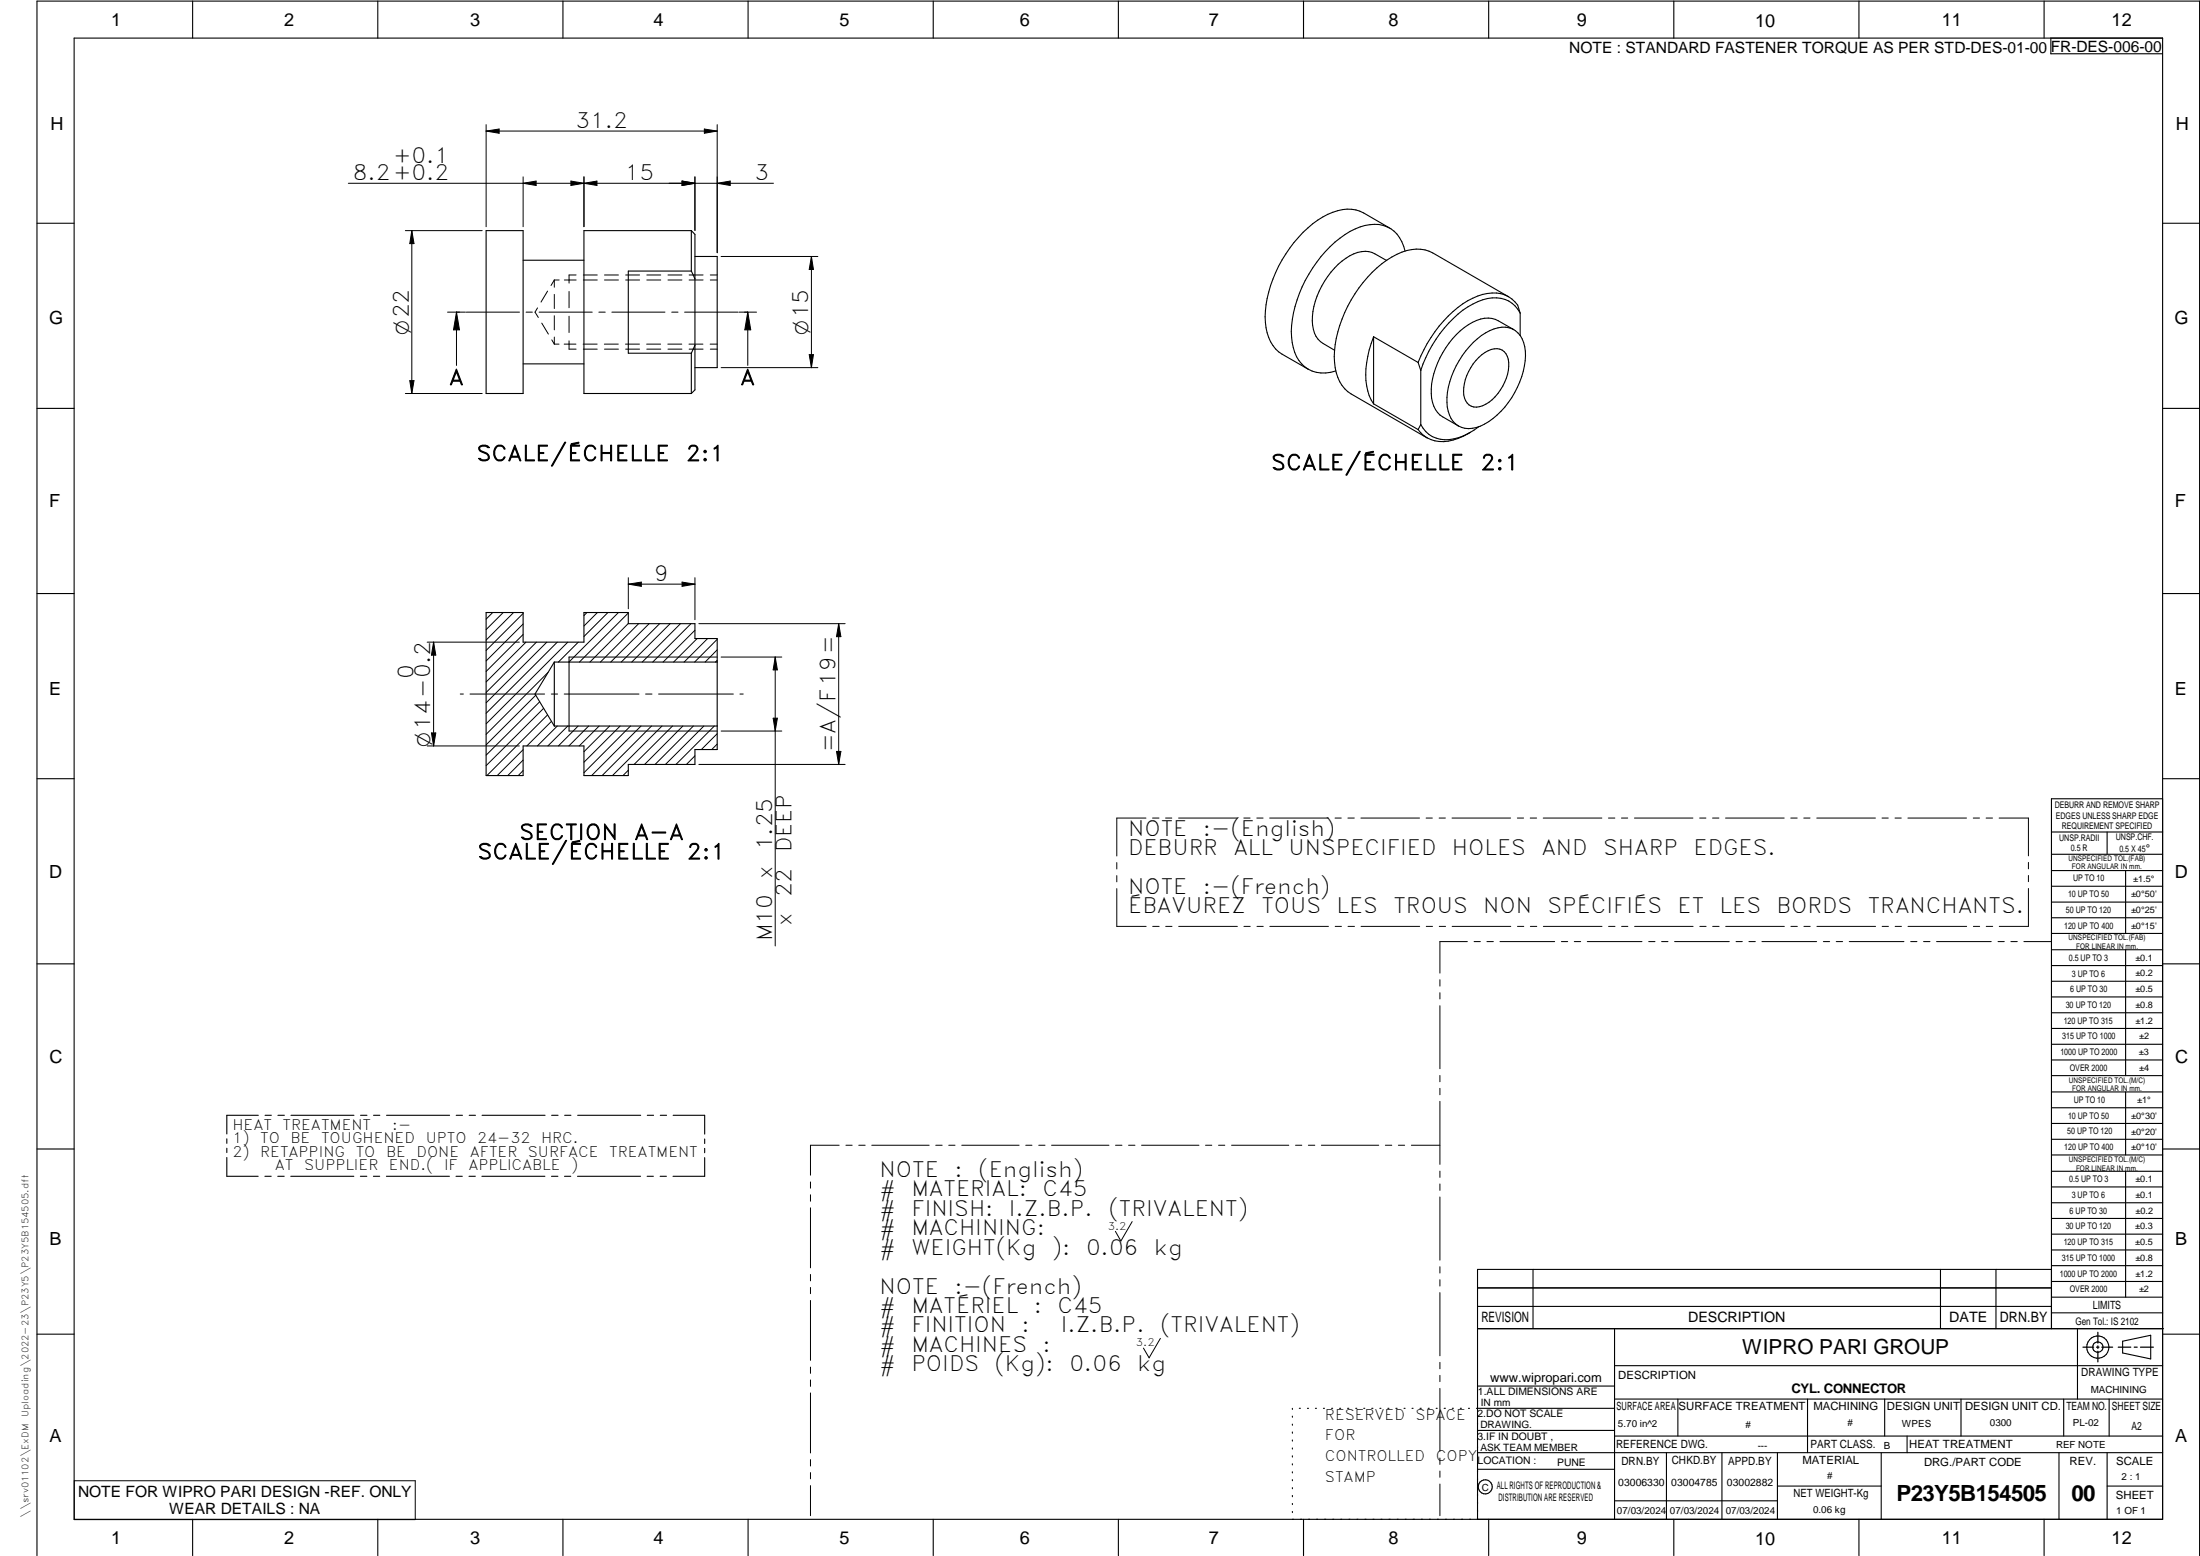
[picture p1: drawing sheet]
<svg xmlns="http://www.w3.org/2000/svg" width="594mm" height="420mm" viewBox="0 0 594 420" stroke-linecap="round" stroke-linejoin="round" font-family="sans-serif">
<g fill="none" stroke="#000" stroke-width=".3">
<path d="M20 10.3h564v400h-564zM52 .3v10M102 .3v10M152 .3v10M202 .3v10M252 .3v10M302 .3v10M352 .3v10M402 .3v10M452 .3v10M502 .3v10M552 .3v10"/>
<path d="M553.8 10.3v4.2h30.2M10 60.3h10M131.3 62.3h10v44h-10zM141.3 70.3h16.4M186.7 73.2h-17v22.2h17M186.7 62.3h-29v44h29M186.7 62.3v10.9M186.7 73.2l1 2.1M186.7 62.3l1 1v42l-1 1M187.7 69.3h6v30h-6M374.4 70.3a9.4 9.4 0 0 0-5.7-2.4 12.8 12.8 0 0 0-9.3 5.6 20.8 20.8 0 0 0-4.9 14.3 6.1 6.1 0 0 0 2.8 5l3.1 1.8M375.3 61.6l-7.1-4.1a10.3 10.3 0 0 0-9.6 .4 33 33 0 0 0-14.9 17.5 22.8 22.8 0 0 0-1.1 15.7 9 9 0 0 0 3.6 4.5l7.1 4.1"/>
<path d="M379.4 67.8a8.3 8.3 0 0 0-9.5-7.1 19.2 19.2 0 0 0-10.7 5.9 34.8 34.8 0 0 0-10.5 22.9 11.4 11.4 0 0 0 4.6 10.2M584 60.3h10M141.3 98.3h16.4M186.7 95.4v10.9M187.7 93.2l-1 2.2M353.3 99.7a9.1 9.1 0 0 0 7.4 .5M370.9 90.9a22.8 22.8 0 0 0-1.2 15.9l1.2 2.3M370.9 90.9v18.2M370.9 90.9l12 7M382.9 97.9l.8 2.1M399.3 96.5a5.6 5.6 0 0 1 6.3-2 4.9 4.9 0 0 1 1.7 5.4 13.4 13.4 0 0 1-6.9 9.7 3.5 3.5 0 0 1-5.1-3 13 13 0 0 1 4-10.1zM407.4 80.1l-20.5-11.8a10.3 10.3 0 0 0-9.7 .4 32.5 32.5 0 0 0-14.8 17.4 22.7 22.7 0 0 0-1.1 15.8 8.7 8.7 0 0 0 3.6 4.5l20.5 11.8"/>
<path d="M408.8 89l-4.2-2.4a7.6 7.6 0 0 0-8.1 1.1 23.4 23.4 0 0 0-10 18.6 7.3 7.3 0 0 0 3.1 6.3l4.2 2.4M410.5 84.5a6.7 6.7 0 0 0-5.2-5.2 15.6 15.6 0 0 0-12.9 4.8 36.2 36.2 0 0 0-9.5 13.8M410.5 84.5v6.1M410.5 84.5a7.9 7.9 0 0 0-10.1-3.6 25.6 25.6 0 0 0-12.6 10.7 33 33 0 0 0-4.1 8.4M410.5 90.6a5.8 5.8 0 0 0-7.1-1.8 20.5 20.5 0 0 0-10.8 11.4 15 15 0 0 0-.8 12.8l.6 .8 1.4 1.2M410.5 90.6a11.9 11.9 0 0 1 .8 9.6 23 23 0 0 1-11.5 14.9 6.7 6.7 0 0 1-6-.1M10 110.3h10M370.9 109.1l12 6.9M382.9 116a8.6 8.6 0 0 0 10.8 2.4l3.4-1.7M383.7 114.6l-.8 1.4M383.7 100v14.6M383.7 114.6a8 8 0 0 0 10.2 3.6 18.4 18.4 0 0 0 5.5-3"/>
<path d="M584 110.3h10M10 160.3h10M131.3 165.4h10v8h16.4v-8h12v3h18v4h6v30h-6v4h-18v3h-12v-8h-16.4v8h-10zM149.7 178.8h44M149.7 178.8v17.2M149.7 178.8l-5.2 8.6 5.2 8.6M153.7 177.4v20M584 160.3h10M149.7 196h44M10 210.3h10M584 215.7h-30v143.1M584 210.3h10"/>
<path d="M554 224.7h30M554 230.7h30M554 235.1h30M554 239.3h30M569 224.7v6M574 235.1v17M554 243.6h30M554 247.8h30M554 252.1h30M554 256.5h30M574 256.5v33.9M10 260.3h10"/>
<path d="M554 260.7h30M554 265h30M554 269.2h30M554 273.5h30M554 277.7h30M584 260.3h10M554 282h30M554 286.2h30M554 290.4h30M554 294.9h30M554 299.1h30M574 294.9v17"/>
<path d="M10 310.3h10M61.2 307.5v1.2M61.2 310v1.2M61.2 312.5v5.1h8.5M69.8 301.2h-8.6v5M71.5 317.6h1.7M71.6 301.2h1.7M75 317.6h1.7M75.1 301.2h1.7M78.5 317.6h17M78.6 301.2h17M97.3 317.6h1.8"/>
<path d="M97.4 301.2h1.7M100.8 317.6h1.7M100.9 301.2h1.7M104.3 317.6h17.1M104.4 301.2h17M123.1 317.6h1.7M123.2 301.2h1.7M126.7 317.6h1.6M126.7 301.2h1.7M130.1 317.6h17M130.2 301.2h17M148.9 317.6h1.8"/>
<path d="M149 301.2h1.7M152.4 317.6h1.7M152.5 301.2h1.7M155.9 317.6h17.1M156 301.2h17M174.7 317.6h1.7M174.8 301.2h1.7M178.3 317.6h1.7M178.3 301.2h1.7M181.8 301.2h8.5v5M190.3 312.6v5h-8.6M190.3 307.6v1.2"/>
<path d="M190.3 310.1v1.2M554 303.4h30M554 307.6h30M554 311.9h30M554 316.3h30M574 316.3v34M584 310.3h10M554 320.5h30M554 324.8h30M554 329h30M554 333.2h30M554 337.5h30"/>
<path d="M399 358.8h185.2M399 352.8h155M399 347.8h155M414 342.8v16M436 358.8v51.5M524 342.8v16M539 342.8v16M554 341.8h30M554 346h30M554 350.3h30M554 354.5h30M554 342.8h-155v67.5"/>
<path d="M561 358.8v19M10 360.3h10M399 374.3h37M436 377.8h148M453.1 377.8v10M488.1 377.8v14.5M508.9 377.8v10M529.5 377.8v10M557.3 377.8v10M569.5 377.8v10M573.2 362.2l7.6-1.6v6.3l-7.6-1.6zM584 368.8h-148"/>
<path d="M584 360.3h10M349 380.3v.3M349 382.4v.3M349 384.6v.3M349 386.7v.3M349 388.8v.3M349 391v.3M349 393.1v.3M349 395.3v.3M349 397.4v.3M349 399.5v.3M350.9 380.3h.2"/>
<path d="M353.1 380.3h.2M355.2 380.3h.3M357.4 380.3h.3M359.6 380.3h.3M361.7 380.3h.3M363.9 380.3h.3M366.1 380.3h.3M368.3 380.3h.2M370.4 380.3h.3M372.6 380.3h.3M374.8 380.3h.3M376.9 380.3h.4"/>
<path d="M379.1 380.3h.3M381.3 380.3h.3M383.4 380.3h.4M385.6 380.3h.3M387.8 380.3h.3M390 380.3h.3M392.2 380.3h.3M394.3 380.3h.3M396.5 380.3h.3M398.7 380.3h37.3M399 396.7h37M399 392.3h185"/>
<path d="M399 386.2h37M436 387.8h148M450 392.3v18M465 392.3v18M480 392.3v18M508 392.3v18M515 387.8v4.5M556 392.3v18M569 392.3v18M52 410.3v9.7M102 410.3v9.7M152 410.3v9.7"/>
<path d="M202 410.3v9.7M252 410.3v9.7M302 410.3v9.7M349 401.7v.3M349 403.8v.4M349 406v.3M349 408.1v.3M352 410.3v9.7M402 410.3v9.7M436 405.3h44M452 410.3v9.7M480 401.3h28"/>
<path d="M502 410.3v9.7M552 410.3v9.7M569 401.3h15M10 420v-419.7h584v419.7"/>
<circle cx="566.5" cy="363.7" r="1.39"/>
<circle cx="566.5" cy="363.8" r="3"/>
<circle cx="401.1" cy="401.5" r="1.9"/>
</g>
<g fill="none" stroke="#000" stroke-width=".27">
<path d="M131.3 33.7v27.5M131.3 35.4l3.5-.6v1.2zM131.3 35.4h62.4M190.2 34.8l3.5 .6-3.5 .6zM193.7 33.7v34.5M94.1 49.5h114.8M141.3 47.8v13.4M141.3 49.5l3.5-.6v1.2zM154.2 48.9l7 1.2v-1.2l-7 1.2zM157.7 47.8v13.4M184.2 48.9l3.5 .6-3.5 .6zM187.7 47.8v14.4"/>
<path d="M193.7 49.5l3.5-.6v1.2zM109.5 62.3h20.7M111.2 62.3v44M111.2 62.3l.6 3.5h-1.1zM147.9 78.6l-1.8 3M149.7 75.6v2M149.7 79.5v3.8M149.7 75.6l-.9 1.5M149.7 75.6h1.3M152.4 75.6h3.2M153.7 78.7v4.4M155.6 74.3h-1.9v2.2"/>
<path d="M157.5 74.3h3.8M157.5 75.6h3.8M163.2 74.3h3.8M163.2 75.6h3.8M168.9 74.3h3.8M168.9 75.6h3.8M174.7 74.3h3.7M174.7 75.6h3.7M180.4 74.3h3.7M180.4 75.6h3.7M186.1 74.3h3.8M186.1 75.6h3.8"/>
<path d="M191.8 74.3h1.9M191.8 75.6h1.9M194.7 69.3h26.1M219.1 69.3v30M219.1 69.3l.6 3.5h-1.2zM120.9 84.3h4.8M123.3 84.3v14.4M123.3 84.3l.8 4.8h-1.6zM125.9 84.3h14.4M142.1 84.3h1.7M145.2 83.1l-.7 1.2 .9 1.4M145.6 84.3h14.3"/>
<path d="M146.3 87.2l1.8 3M149 91.8l.7 1.1M149.7 85.3v3.8M149.7 91v1.9M149.7 92.9h1.3M152.4 92.9h3.1M153.7 92v2.3h1.9M153.7 85.4v4.4M157.5 92.9h3.7M157.5 94.3h3.8M161.7 84.3h1.7M163.2 92.9h3.8"/>
<path d="M163.2 94.3h3.8M165.2 84.3h14.4M168.9 92.9h3.8M168.9 94.3h3.8M174.6 92.9h3.8M174.7 94.3h3.7M180.3 92.9h3.8M180.4 94.3h3.7M181.4 84.3h1.7M184.9 84.3h14.4M186 92.9h3.8M186.1 94.3h3.8"/>
<path d="M191.8 92.9h1.9M191.8 94.3h1.9M194.7 99.3h26.1M199.5 84.3h4.8M201.9 84.3l.8 4.8h-1.6zM201.9 84.3v14.4M218.5 95.8h1.2l-.6 3.5zM109.5 106.3h20.7M110.7 102.8h1.1l-.6 3.5zM169.7 157.7l3.5-.5v1.1zM169.7 157.7h18M169.7 156v8.4"/>
<path d="M184.2 157.2l3.5 .5-3.5 .6zM187.7 156v11.3M115.4 173.4h24.8M117.1 173.4v28M117.1 173.4l.6 3.5h-1.2zM133 165.4l-1.7 1.8M135.9 165.4l-4.6 4.6M138.7 165.4l-7.4 7.4M141.3 165.7l-10 9.9M141.3 168.5l-10 10M141.3 171.3l-10 10M142 173.4l-10.7 10.8"/>
<path d="M144.9 173.4l-13.6 13.6M147.7 173.4l-16.4 16.4M150.5 173.4l-19.2 19.2M153.3 173.4l-22 22.1M153.7 177.4h40M156.2 173.4l-5.4 5.4M158.5 165.4l-.8 .8M161.3 165.4l-3.6 3.6M164.2 165.4l-6.5 6.5M167 165.4l-13.4 13.4M169.7 165.5l-13.2 13.3M169.7 168.4l-10.4 10.4"/>
<path d="M172.5 168.4l-10.4 10.4M175.3 168.4l-10.4 10.4M178.1 168.4l-10.3 10.4M181 168.4l-10.4 10.4M183.8 168.4l-10.4 10.4M186.6 168.4l-10.3 10.4M187.7 170.2l-8.6 8.6M188.2 172.4l-6.3 6.4M188.7 168.4h39.5M191.1 172.4l-6.4 6.4M193.7 172.6l-6.1 6.2M193.7 178.3l-.5 .5"/>
<path d="M193.7 175.5l-3.3 3.3M194.7 177.4h16.4M209.3 177.4l.6 3.5h-1.1zM209.3 177.4v78M226.5 168.4v38M226.5 168.4l.6 3.5h-1.2zM116.5 197.9h1.2l-.6 3.5zM124.3 187.4h.8M126.9 187.4h20.2M144.7 187.7l-13.4 13.4M145.7 189.5l-14.4 14.4M146.8 191.3l-15.5 15.5"/>
<path d="M147.9 193l-16.4 16.4M148 181.6l-16.7 16.7M148.9 187.4h1.7M148.9 194.8l-6.6 6.6M150.5 196l-5.4 5.4M152.4 187.4h20.1M153.3 196l-5.4 5.4M153.7 197.4h40M156.1 196l-5.3 5.4M159 196l-5.4 5.4M161.8 196l-5.4 5.4M164.6 196l-6.9 7"/>
<path d="M167.5 196l-9.8 9.8M170.3 196l-12.6 12.7M173.1 196l-13.3 13.4M174.3 187.4h1.8M175.9 196l-13.3 13.4M177.8 187.4h20.2M178.8 196l-13.4 13.4M181.6 196l-10.4 10.4M184.4 196l-10.3 10.4M187.2 196l-10.3 10.4M190.1 196l-10.4 10.4M192.9 196l-10.4 10.4"/>
<path d="M193.7 198.1l-4.3 4.3M194.7 197.4h16.4M199.8 187.4h.9M208.8 193.9h1.1l-.6 3.5zM115.4 201.4h24.8M141.3 208.1l-1.4 1.3M141.3 202.4l-7 7M141.3 205.2l-4.2 4.2M169.7 208l-1.5 1.4M187.7 204.1l-2.3 2.3M188.7 206.4h39.5M193.7 200.9l-1.5 1.5"/>
<path d="M225.9 202.9h1.2l-.6 3.5zM301.6 239.9v10.2h7.9M301.6 232.9v1.8M301.6 236.4v1.7M309.4 220.9h-7.8v10.2M311.2 220.9h1.8M314.7 220.9h1.7M318.3 220.9h15.8M335.9 220.9h1.7M339.4 220.9h1.7M342.9 220.9h15.8M360.5 220.9h1.7"/>
<path d="M364 220.9h1.7M367.5 220.9h15.8M385.1 220.9h1.7M388.6 220.9h1.7M392.1 220.9h15.8M409.7 220.9h1.7M413.2 220.9h1.7M416.7 220.9h15.9M434.3 220.9h1.8M437.8 220.9h1.7M441.4 220.9h15.8M459 220.9h1.7"/>
<path d="M462.4 220.9h1.8M466 220.9h15.8M483.6 220.9h1.7M487.1 220.9h1.7M490.6 220.9h15.8M508.2 220.9h1.7M511.7 220.9h1.7M515.2 220.9h15.8M532.8 220.9h1.7M536.3 220.9h1.8M539.8 220.9h7.9v10.2M547.7 232.9v1.7"/>
<path d="M547.7 236.4v1.7M547.7 239.9v10.2h-7.8M311.3 250.1h1.7M314.8 250.1h1.7M318.3 250.1h15.8M335.9 250.1h1.7M339.4 250.1h1.7M342.9 250.1h15.8M360.5 250.1h1.7M364 250.1h1.8M367.5 250.1h15.9M385.1 250.1h1.7"/>
<path d="M388.7 250.1h1.6M392.1 250.1h15.9M396.2 254.3h-7.4v8.5M398.1 254.3h1.6M401.5 254.3h1.8M405 254.3h14.8M409.8 250.1h1.7M413.3 250.1h1.7M416.8 250.1h15.8M421.6 254.3h1.7M425.1 254.3h1.7M428.6 254.3h14.8"/>
<path d="M434.4 250.1h1.7M437.9 250.1h1.7M441.4 250.1h15.8M445.2 254.3h1.7M448.7 254.3h1.7M452.2 254.3h14.8M459 250.1h1.7M462.5 250.1h1.7M466 250.1h15.8M468.8 254.3h1.7M472.3 254.3h1.7M475.8 254.3h14.8"/>
<path d="M483.6 250.1h1.7M487.1 250.1h1.7M490.6 250.1h15.9M492.4 254.3h1.7M495.8 254.3h1.8M499.4 254.3h14.7M508.2 250.1h1.7M511.8 250.1h1.7M515.2 250.1h15.9M516 254.3h1.6M519.4 254.3h1.8M522.9 254.3h14.8"/>
<path d="M532.9 250.1h1.7M536.4 250.1h1.7M539.5 254.3h1.7M543 254.3h1.7M546.5 254.3h7.4M388.8 264.5v1.8M388.8 268.1v1.6M388.8 271.6v17M388.8 290.4v1.7M388.8 293.9v1.7M388.8 297.4v17M218.9 319.2v1.6"/>
<path d="M226.6 309.2h-7.7v8.1M228.4 309.2h1.7M231.9 309.2h1.7M235.4 309.2h15.5M252.7 309.2h1.7M256.2 309.2h1.7M259.7 309.2h15.5M277 309.2h1.7M280.5 309.2h1.7M284 309.2h15.5M301.2 309.2h1.8M304.8 309.2h1.7"/>
<path d="M308.3 309.2h15.5M325.5 309.2h1.7M329.1 309.2h1.6M332.6 309.2h15.4M349.8 309.2h1.7M353.3 309.2h1.7M356.8 309.2h15.5M374.1 309.2h1.7M377.6 309.2h1.7M381.1 309.2h7.7M388.8 316.2v1.7M388.8 319.7v1.7"/>
<path d="M218.9 322.6v1.8M218.9 326.1v16.2M305.7 329.9l-3 5.2-1.5-2.6M388.8 323.2v17.1M218.9 344.1v1.8M218.9 347.6v1.7M218.9 351.2v16.1M388.8 342.1v1.6M388.8 345.6v1.7M388.8 349v17.1M218.9 369.1v1.7M218.9 372.6v1.8"/>
<path d="M218.9 376.1v16.2M313.3 361.4l-3 5.2-1.5-2.6M388.8 367.9v1.7M388.8 371.4v1.7M388.8 374.9v17M20.1 399.8h92v10.5h-92zM218.9 394.1v1.8M218.9 397.6v1.7M388.8 393.7v1.7M388.8 397.2v1.7M218.9 401.2v8.1M388.8 400.7v8.6"/>
</g>
<path d="M566.5 359.7v3M562.5 363.8h2.9M566.1 363.8h.7M566.5 363.4v.7M566.5 364.9v2.8M567.6 363.8h2.9M572 363.8h3.4M576.3 363.8h.8M578 363.8h3.5" fill="none" stroke="#000" stroke-width=".34"/>
<g fill="#000">
<path d="M131.3 35.4l3.5-.6v1.2zM190.2 34.8l3.5 .6-3.5 .6zM141.3 49.5l3.5-.6v1.2zM154.2 48.9l3.5 .6-3.5 .6zM157.7 49.5l3.5-.6v1.2zM184.2 48.9l3.5 .6-3.5 .6zM193.7 49.5l3.5-.6v1.2zM111.2 62.3l.6 3.5h-1.1zM219.1 69.3l.6 3.5h-1.2zM123.3 84.3l.8 4.8h-1.6zM201.9 84.3l.8 4.8h-1.6zM218.5 95.8h1.2l-.6 3.5z"/>
<path d="M110.7 102.8h1.1l-.6 3.5zM169.7 157.7l3.5-.5v1.1zM184.2 157.2l3.5 .5-3.5 .6zM117.1 173.4l.6 3.5h-1.2zM226.5 168.4l.6 3.5h-1.2zM116.5 197.9h1.2l-.6 3.5zM209.3 177.4l.6 3.5h-1.1zM208.8 193.9h1.1l-.6 3.5zM225.9 202.9h1.2l-.6 3.5z"/>
</g>
<g font-size="6">
<text x="512.1" y="405.2">P23Y5B154505</text>
<text x="559.4" y="405.2">00</text>
</g>
<g font-size="5.7">
<text x="155.4" y="34.5">31.2</text>
<text x="106.2" y="44.1">+0.1</text>
<text x="95.3" y="48.6">8.2+0.2</text>
<text x="168.7" y="48.6">15</text>
<text x="203.7" y="48.6">3</text>
<text x="121.2" y="103.9">A</text>
<text x="199.9" y="103.9">A</text>
<text x="128.7" y="124.5">SCALE/ÉCHELLE</text>
<text x="185.2" y="124.5">2:1</text>
<text x="343.2" y="126.9">SCALE/ÉCHELLE</text>
<text x="399.8" y="126.9">2:1</text>
<text x="176.7" y="156.9">9</text>
<text x="111.7" y="183.3" transform="rotate(-90 111.7 183.3)">0</text>
<text x="225.6" y="203.1" transform="rotate(-90 225.6 203.1)">=A/F19=</text>
<text x="140.2" y="226.7">SECTION</text>
<text x="171.3" y="226.7">A-A</text>
<text x="304.6" y="225.6">NOTE</text>
<text x="324.8" y="225.6">:-(English)</text>
<text x="128.9" y="232">SCALE/ÉCHELLE</text>
<text x="185.5" y="232">2:1</text>
<text x="208.5" y="229.6" transform="rotate(-90 208.5 229.6)">1.25</text>
<text x="213.7" y="230.2" transform="rotate(-90 213.7 230.2)">DEEP</text>
<text x="304.6" y="230.9">DEBURR</text>
<text x="333.1" y="230.9">ALL</text>
<text x="348" y="230.9">UNSPECIFIED</text>
<text x="392.1" y="230.9">HOLES</text>
<text x="416.2" y="230.9">AND</text>
<text x="432.9" y="230.9">SHARP</text>
<text x="457.3" y="230.9">EDGES.</text>
<text x="208.5" y="237.4" transform="rotate(-90 208.5 237.4)">x</text>
<text x="213.7" y="242.2" transform="rotate(-90 213.7 242.2)">22</text>
<text x="304.6" y="241.4">NOTE</text>
<text x="324.8" y="241.4">:-(French)</text>
<text x="213.7" y="250" transform="rotate(-90 213.7 250)">x</text>
<text x="304.6" y="246.6">ÉBAVUREZ</text>
<text x="340.6" y="246.6">TOUS</text>
<text x="360.9" y="246.6">LES</text>
<text x="376.3" y="246.6">TROUS</text>
<text x="400.5" y="246.6">NON</text>
<text x="417.9" y="246.6">SPÉCIFIÉS</text>
<text x="453" y="246.6">ET</text>
<text x="464.4" y="246.6">LES</text>
<text x="479.7" y="246.6">BORDS</text>
<text x="504.3" y="246.6">TRANCHANTS.</text>
<text x="208.5" y="254.2" transform="rotate(-90 208.5 254.2)">M10</text>
<text x="237.5" y="317.8">NOTE</text>
<text x="257.7" y="317.8">:</text>
<text x="264.1" y="317.8">(English)</text>
<text x="237.5" y="323">#</text>
<text x="246.1" y="323">MATERIAL:</text>
<text x="281.5" y="323">C45</text>
<text x="237.5" y="328.3">#</text>
<text x="246.1" y="328.3">FINISH:</text>
<text x="272.4" y="328.3">I.Z.B.P.</text>
<text x="299.3" y="328.3">(TRIVALENT)</text>
<text x="237.5" y="333.5">#</text>
<text x="246.1" y="333.5">MACHINING:</text>
<text x="237.5" y="338.8">#</text>
<text x="246.1" y="338.8">WEIGHT(Kg</text>
<text x="284" y="338.8">):</text>
<text x="293.3" y="338.8">0.06</text>
<text x="311.6" y="338.8">kg</text>
<text x="237.5" y="349.3">NOTE</text>
<text x="257.7" y="349.3">:-(French)</text>
<text x="237.5" y="354.5">#</text>
<text x="237.5" y="359.8">#</text>
<text x="246.1" y="354.5">MATÉRIEL</text>
<text x="246.1" y="359.8">FINITION</text>
<text x="275.8" y="359.8">:</text>
<text x="279.2" y="354.5">:</text>
<text x="285.6" y="354.5">C45</text>
<text x="286.4" y="359.8">I.Z.B.P.</text>
<text x="313.3" y="359.8">(TRIVALENT)</text>
<text x="237.5" y="365">#</text>
<text x="246.1" y="365">MACHINES</text>
<text x="281.5" y="365">:</text>
<text x="237.5" y="370.3">#</text>
<text x="246.1" y="370.3">POIDS</text>
<text x="268.5" y="370.3">(Kg):</text>
<text x="288.8" y="370.3">0.06</text>
<text x="307.1" y="370.3">kg</text>
</g>
<text font-size="5.6" x="470.5" y="365.5">WIPRO PARI GROUP</text>
<g font-size="5.4">
<text x="110.4" y="90.6" transform="rotate(-90 110.4 90.6)">O22</text>
<text x="218.2" y="90.6" transform="rotate(-90 218.2 90.6)">O15</text>
<text x="116.2" y="201.7" transform="rotate(-90 116.2 201.7)">O14-0.2</text>
</g>
<g font-size="4.9">
<text x="30" y="6.9">1</text>
<text x="76.7" y="6.9">2</text>
<text x="127" y="6.9">3</text>
<text x="176.5" y="6.9">4</text>
<text x="226.7" y="6.9">5</text>
<text x="275.4" y="6.9">6</text>
<text x="326.4" y="6.9">7</text>
<text x="375" y="6.9">8</text>
<text x="425.8" y="6.9">9</text>
<text x="473.9" y="7.3">10</text>
<text x="524.3" y="6.9">11</text>
<text x="570.2" y="6.9">12</text>
<text x="13.6" y="35.1">H</text>
<text x="587.6" y="35.1">H</text>
<text x="13.2" y="87.5">G</text>
<text x="587.2" y="87.5">G</text>
<text x="13.2" y="137">F</text>
<text x="587.2" y="137">F</text>
<text x="13.2" y="187.6">E</text>
<text x="587.2" y="187.6">E</text>
<text x="13.2" y="237">D</text>
<text x="587.2" y="237">D</text>
<text x="13.4" y="287.1">C</text>
<text x="587.4" y="287.1">C</text>
<text x="13.4" y="336.2">B</text>
<text x="587.4" y="336.2">B</text>
<text x="13.4" y="389.3">A</text>
<text x="587.4" y="389.3">A</text>
<text x="30" y="416.9">1</text>
<text x="76.7" y="416.9">2</text>
<text x="127" y="416.9">3</text>
<text x="176.5" y="416.9">4</text>
<text x="226.7" y="416.9">5</text>
<text x="275.4" y="416.9">6</text>
<text x="326.4" y="416.9">7</text>
<text x="375" y="416.9">8</text>
<text x="425.8" y="416.9">9</text>
<text x="473.9" y="417.3">10</text>
<text x="524.3" y="416.9">11</text>
<text x="570.2" y="416.9">12</text>
</g>
<g font-size="4.2">
<text x="423.7" y="14.3">NOTE : STANDARD FASTENER TORQUE AS PER STD-DES-01-00</text>
<text x="553.8" y="14">FR-DES-006-00</text>
<text x="21.1" y="404.3">NOTE FOR WIPRO PARI DESIGN -REF. ONLY</text>
<text x="45.7" y="408.8">WEAR DETAILS : NA</text>
</g>
<g font-size="3.9">
<text x="62.8" y="305.1">HEAT</text>
<text x="76.3" y="305.1">TREATMENT</text>
<text x="105.9" y="305.1">:-</text>
<text x="62.8" y="308.7">1)</text>
<text x="70.3" y="308.7">TO</text>
<text x="78.5" y="308.7">BE</text>
<text x="86.7" y="308.7">TOUGHENED</text>
<text x="114.9" y="308.7">UPTO</text>
<text x="128.9" y="308.7">24-32</text>
<text x="146.1" y="308.7">HRC.</text>
<text x="62.8" y="312.3">2)</text>
<text x="70.3" y="312.3">RETAPPING</text>
<text x="74.2" y="315.9">AT</text>
<text x="82.1" y="315.9">SUPPLIER</text>
<text x="96" y="312.3">TO</text>
<text x="104.3" y="312.3">BE</text>
<text x="105" y="315.9">END.(</text>
<text x="112.5" y="312.3">DONE</text>
<text x="119.9" y="315.9">IF</text>
<text x="126.5" y="315.9">APPLICABLE</text>
<text x="126.8" y="312.3">AFTER</text>
<text x="142.5" y="312.3">SURFACE</text>
<text x="154.3" y="315.9">)</text>
<text x="164.5" y="312.3">TREATMENT</text>
<text x="400" y="357.1">REVISION</text>
<text x="455.9" y="357.1">DESCRIPTION</text>
<text x="526.4" y="357.1">DATE</text>
<text x="540" y="357.1">DRN.BY</text>
<text x="357.8" y="383.3">RESERVED</text>
<text x="382.3" y="383.3">SPACE</text>
<text x="357.8" y="388.9">FOR</text>
<text x="357.8" y="394.5">CONTROLLED</text>
<text x="387.8" y="394.5">COPY</text>
<text x="357.8" y="400">STAMP</text>
</g>
<text font-size="3.6" x="483.7" y="376.1">CYL. CONNECTOR</text>
<text font-size="3.5" x="402.4" y="373.3">www.wipropari.com</text>
<g font-size="3.1">
<text x="565.1" y="353.5">LIMITS</text>
<text x="562" y="371.7">DRAWING TYPE</text>
<text x="437" y="372.3">DESCRIPTION</text>
<text x="436.5" y="380.8">SURFACE AREA</text>
<text x="453.3" y="380.8">SURFACE TREATMENT</text>
<text x="489.7" y="380.8">MACHINING</text>
<text x="509.5" y="380.8">DESIGN UNIT</text>
<text x="530.6" y="380.8">DESIGN UNIT CD.</text>
<text x="558" y="380.6">TEAM NO.</text>
<text x="570.3" y="380.7">SHEET SIZE</text>
<text x="575.6" y="386.1">A2</text>
<text x="436.4" y="391.1">REFERENCE DWG.</text>
<text x="437.8" y="395.5">DRN.BY</text>
<text x="451.4" y="395.4">CHKD.BY</text>
<text x="466.6" y="395.5">APPD.BY</text>
<text x="486.7" y="395.4">MATERIAL</text>
<text x="488.9" y="390.9">PART CLASS.</text>
<text x="515.6" y="390.9">HEAT TREATMENT</text>
<text x="519.6" y="395.9">DRG./PART CODE</text>
<text x="558.9" y="395.5">REV.</text>
<text x="571.4" y="395.6">SCALE</text>
<text x="484.3" y="404.2">NET WEIGHT-Kg</text>
<text x="571.4" y="404.7">SHEET</text>
</g>
<text font-size="3" x="579.5" y="230.1">°</text>
<g font-size="2.8">
<text x="299.1" y="332.1">3.2</text>
<text x="560.4" y="357.7">Gen Tol.: IS 2102</text>
<text x="306.7" y="363.6">3.2</text>
<text x="399.1" y="376.6">1.ALL DIMENSIONS ARE</text>
<text x="399" y="382.7">2.DO NOT SCALE</text>
<text x="399" y="388.7">3.IF IN DOUBT ,</text>
<text x="399" y="395.4">LOCATION :</text>
<text x="420.5" y="396">PUNE</text>
<text x="404.2" y="402">ALL RIGHTS OF REPRODUCTION &amp;</text>
<text x="437" y="401.2">03006330</text>
<text x="451.3" y="401.2">03004785</text>
<text x="466.3" y="401.2">03002882</text>
<text x="404.7" y="405.4">DISTRIBUTION ARE RESERVED</text>
</g>
<g font-size="2.7">
<text x="564.6" y="376.2">MACHINING</text>
<text x="399.9" y="379.7">IN mm</text>
<text x="399.7" y="385.7">DRAWING.</text>
<text x="436.9" y="385.4">5.70 in^2</text>
<text x="471.4" y="385.5">#</text>
<text x="498.9" y="385">#</text>
<text x="513.6" y="385.3">WPES</text>
<text x="537.3" y="385.1">0300</text>
<text x="559.7" y="385.1">PL-02</text>
<text x="399.7" y="391.8">ASK TEAM MEMBER</text>
<text x="474.6" y="391.2">---</text>
<text x="508.7" y="391.2">B</text>
<text x="555.2" y="391.1">REF NOTE</text>
<text x="493.4" y="399.5">#</text>
<text x="572.8" y="399.7">2 : 1</text>
<text x="400.1" y="402.5">C</text>
<text x="436.6" y="408.7">07/03/2024</text>
<text x="450.9" y="408.8">07/03/2024</text>
<text x="466" y="408.9">07/03/2024</text>
<text x="489.6" y="408.5">0.06 kg</text>
<text x="571.4" y="408.7">1 OF 1</text>
</g>
<g font-size="2.5">
<text x="554.9" y="218.3">DEBURR AND REMOVE SHARP</text>
<text x="555.2" y="221">EDGES UNLESS SHARP EDGE</text>
<text x="556.1" y="227.1">UNSP.RADII</text>
<text x="556.8" y="223.8">REQUIREMENT SPECIFIED</text>
<text x="571.4" y="226.9">UNSP.CHF.</text>
<text x="559.2" y="229.9">0.5 R</text>
<text x="572.3" y="230.1">0.5 X 45</text>
<text x="559.8" y="238">UP TO 10</text>
<text x="576.1" y="238.1">±1.5°</text>
<text x="558.5" y="242.2">10 UP TO 50</text>
<text x="575.5" y="242.3">±0°50'</text>
<text x="557.4" y="250.7">120 UP TO 400</text>
<text x="557.9" y="246.5">50 UP TO 120</text>
<text x="575.5" y="250.7">±0°15'</text>
<text x="575.5" y="246.5">±0°25'</text>
<text x="558.7" y="259.4">0.5 UP TO 3</text>
<text x="559.5" y="263.7">3 UP TO 6</text>
<text x="576.6" y="263.6">±0.2</text>
<text x="576.6" y="259.4">±0.1</text>
<text x="559" y="267.9">6 UP TO 30</text>
<text x="576.6" y="267.9">±0.5</text>
<text x="557.8" y="272.2">30 UP TO 120</text>
<text x="576.6" y="272.2">±0.8</text>
<text x="556.9" y="280.7">315 UP TO 1000</text>
<text x="557.3" y="276.4">120 UP TO 315</text>
<text x="576.6" y="276.4">±1.2</text>
<text x="577.7" y="280.7">±2</text>
<text x="556.4" y="284.9">1000 UP TO 2000</text>
<text x="577.6" y="284.9">±3</text>
<text x="558.9" y="289.2">OVER 2000</text>
<text x="577.7" y="289.3">±4</text>
<text x="560" y="297.9">UP TO 10</text>
<text x="577.1" y="297.9">±1°</text>
<text x="558.5" y="302.1">10 UP TO 50</text>
<text x="575.5" y="302.1">±0°30'</text>
<text x="557.4" y="310.6">120 UP TO 400</text>
<text x="558.2" y="306.3">50 UP TO 120</text>
<text x="575.5" y="310.6">±0°10'</text>
<text x="575.5" y="306.4">±0°20'</text>
<text x="558.8" y="319.2">0.5 UP TO 3</text>
<text x="559.4" y="323.4">3 UP TO 6</text>
<text x="576.6" y="319.2">±0.1</text>
<text x="576.6" y="323.5">±0.1</text>
<text x="558.9" y="327.7">6 UP TO 30</text>
<text x="576.7" y="327.7">±0.2</text>
<text x="557.8" y="332">30 UP TO 120</text>
<text x="576.6" y="332">±0.3</text>
<text x="556.8" y="340.5">315 UP TO 1000</text>
<text x="557.3" y="336.3">120 UP TO 315</text>
<text x="576.6" y="336.3">±0.5</text>
<text x="576.6" y="340.5">±0.8</text>
<text x="556.2" y="344.7">1000 UP TO 2000</text>
<text x="576.6" y="344.7">±1.2</text>
<text x="558.9" y="349">OVER 2000</text>
<text x="577.6" y="349">±2</text>
</g>
<g font-size="2.4">
<text x="7.7" y="382.7" transform="rotate(-90 7.7 382.7)">Uploading\2022-23\P23Y5\P23Y5B154505.dft</text>
<text x="7.7" y="409.8" transform="rotate(-90 7.7 409.8)">\\srv01102\ExDM</text>
</g>
<g font-size="2.1">
<text x="558.5" y="232.4">UNSPECIFIED TOL.(FAB)</text>
<text x="559.5" y="234.7">FOR ANGULAR IN mm.</text>
<text x="558.6" y="253.9">UNSPECIFIED TOL.(FAB)</text>
<text x="560.7" y="256.3">FOR LINEAR IN mm.</text>
<text x="558.7" y="292.3">UNSPECIFIED TOL.(M/C)</text>
<text x="559.6" y="294.7">FOR ANGULAR IN mm.</text>
<text x="558.7" y="313.7">UNSPECIFIED TOL.(M/C)</text>
<text x="560.6" y="316.1">FOR LINEAR IN mm.</text>
</g>
</svg>
